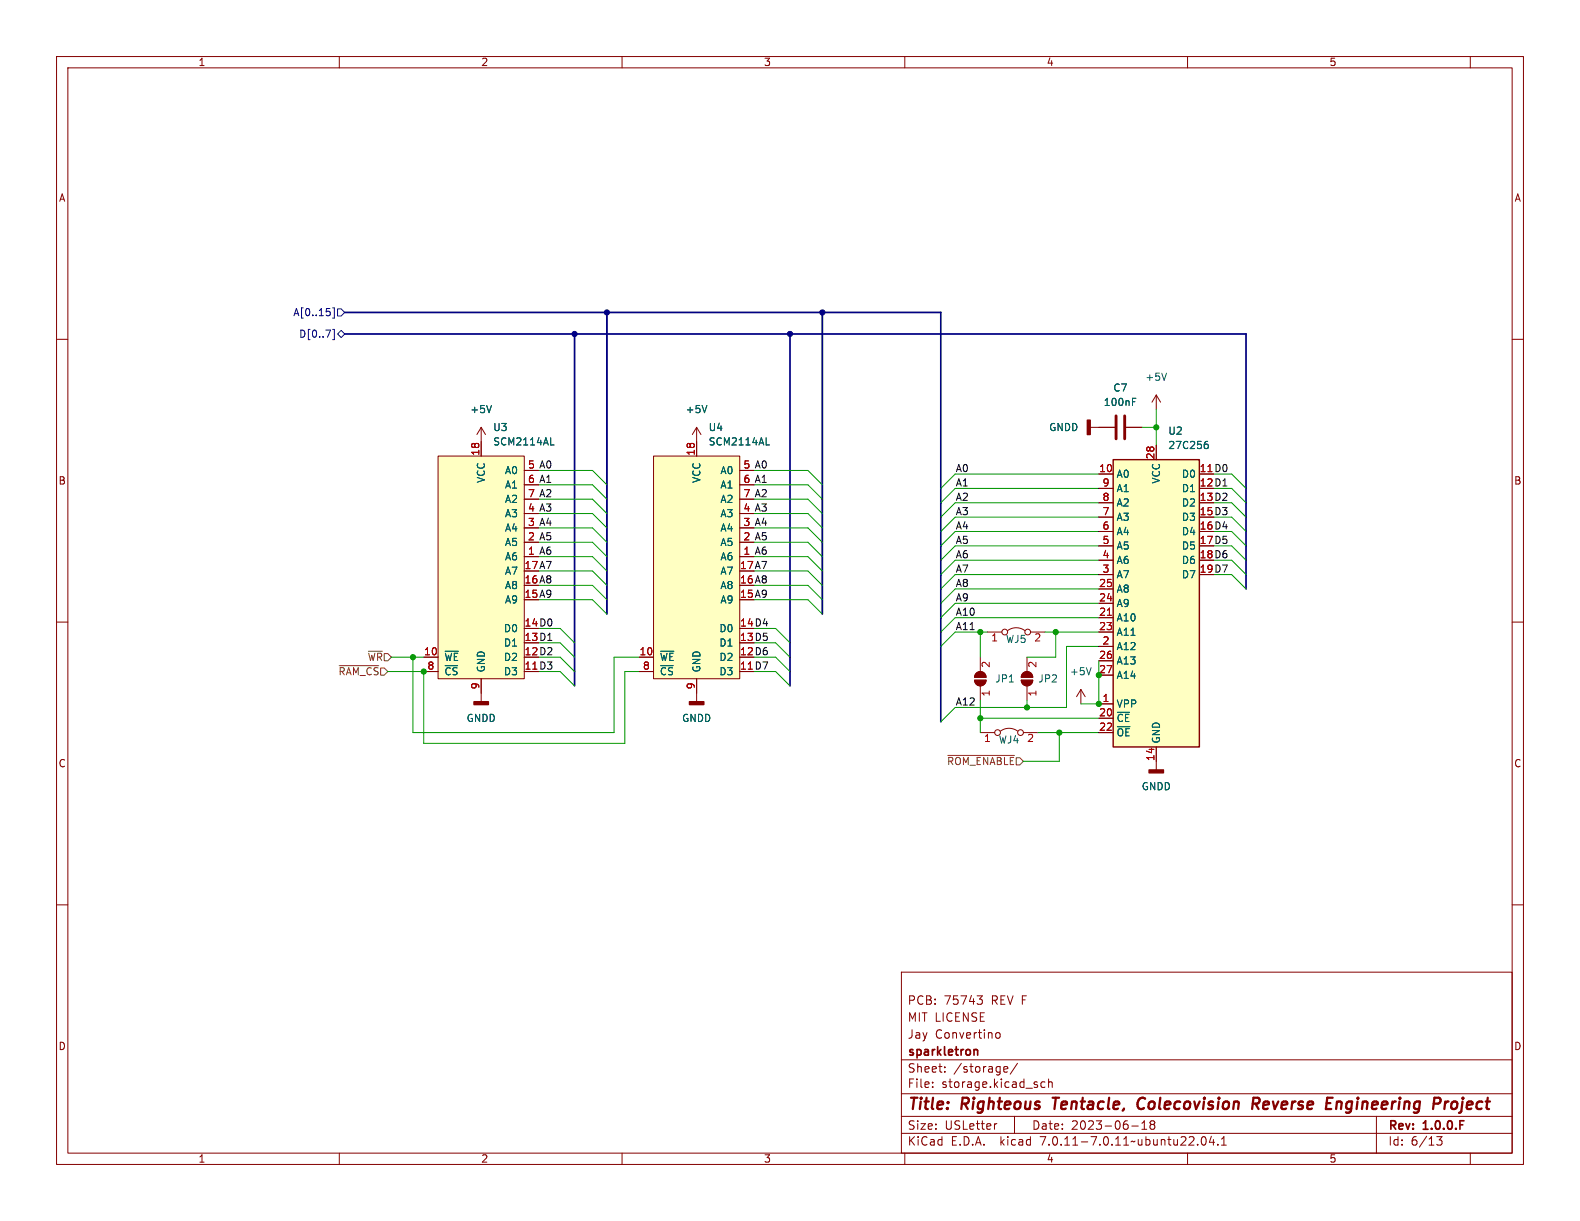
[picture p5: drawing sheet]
<svg xmlns="http://www.w3.org/2000/svg" width="279mm" height="216mm" viewBox="0 0 279 216" stroke-linecap="round" stroke-linejoin="round" font-family="sans-serif">
<g fill="none" stroke="#840000" stroke-width=".18">
<path d="M10 10h259.4v195.9h-259.4zM12 12h255.4v191.9h-255.4zM60 10v2M110 10v2M160 10v2M210 10v2M260 10v2M10 60h2M267.4 60h2M85.1 75.6l-.8 1.2M85.1 75.6v5M85.1 75.6l.8 1.2"/>
<path d="M123.2 75.6v5M123.2 75.6l-.8 1.2M123.2 75.6l.8 1.2M192.8 75.6h4.3M199.1 75.6h2.8M204.5 69.9v2.5M204.5 78.7v2.6M204.5 69.9l-.8 1.2M204.5 69.9l.7 1.2M77.5 80.6h15.2v39.4h-15.2zM92.7 98.4h2.5M92.7 93.3h2.5"/>
<path d="M92.7 83.2h2.5M92.7 85.7h2.5M92.7 88.3h2.5M115.6 80.6h15.2v39.4h-15.2zM130.8 98.4h2.5M130.8 93.3h2.5M130.8 83.2h2.5M130.8 85.7h2.5M130.8 88.3h2.5M194.3 83.8h2.5M194.3 99.1h2.5M194.3 96.5h2.5"/>
<path d="M194.3 94h2.5M194.3 91.4h2.5M194.3 88.9h2.5M194.3 86.4h2.5M10 110h2M74.9 116.2h2.6M74.9 118.7h2.6M113 116.2h2.6M113 118.7h2.6M172.6 119a1.02 1.02 0 0 1 1.1-.2 1.02 1.02 0 0 1 .7 1h-2.1zM173.4 116.2v2.5M174.6 111.8h2.6"/>
<path d="M178.2 111.5a2.54 2.54 0 0 1 3 0M180.9 119a1.02 1.02 0 0 1 1.1-.2 1.02 1.02 0 0 1 .6 1h-2zM181.6 116.2v2.5M182.2 111.8h2.6M194.3 111.8h2.5M194.3 114.3h2.5M194.3 109.2h2.5M194.3 106.7h2.5M194.3 104.1h2.5M194.3 116.8h2.5M194.3 119.4h2.5M194.3 101.6h2.5"/>
<path d="M267.4 110h2M85.1 120v4.1M123.2 120v4.1M172.3 120.3h2.1a1.02 1.02 0 0 1-1 1 1.02 1.02 0 0 1-1.1-1zM173.4 129.5h2.5M173.4 121.3v2.5M176.9 129.3a2.54 2.54 0 0 1 3.1 0M180.6 120.3h2a1.02 1.02 0 0 1-1 1 1.02 1.02 0 0 1-1-1zM181 129.5h2.5M181.6 121.3v2.5M191.1 121.9l-.7 1.3M191.1 121.9v2.6"/>
<path d="M191.1 121.9l.8 1.3M194.3 129.5h2.5M194.3 124.5h2.5M194.3 127h2.5M204.5 132.1v4M10 160h2M267.4 160h2M159.4 171.9h108v32h-108zM172.8 176.1h.9l-.5 .6 .4 .1 .1 .5-.3 .3h-.4M159.4 197.4h108M159.4 193.4h108M159.4 187.4h108"/>
<path d="M164.9 192.1v.2M164.9 191.4v.1M167.1 189.4v.2M167.1 188.7v.1M176.1 182.9l.3-.3 .3 .1 .2 .2v.4l-.2 .2-.3 .1-.3-.3M176.3 198.7l-.3 .1M177.5 189.4l.2 .2 .4-.1M177.5 188.8l.2-.2h.3l.2 .2v.1l-.7 .2M179.4 197.4v3M179.9 188l-1.3 1.9M184.8 191.4l-.4-.1-.3 .3v.4l.1 .2h.6M185.4 191.4l.2-.1 .4 .1 .1 .9"/>
<path d="M185.4 190.8v1.5M200.1 199.1h1.2M201.9 199.7h.9M201.9 198.6l.5-.4v1.5M203.6 198.8l-.2 .3v.3l.2 .3 .5-.1 .1-.2-.1-.4-.2-.2M203.6 198.8l-.2-.3 .2-.3 .5 .1 .1 .2-.3 .3M203.6 198.8h.3M243.4 197.4v6.5M60 203.9v2M110 203.9v2M159.4 200.4h108M160 203.9v2"/>
<path d="M210 203.9v2M211.8 202.3v.2M212.6 201.1l.2-.1a.81 .81 0 0 1 .6 .6 .81 .81 0 0 1-.3 .8l-.2 .1a.81 .81 0 0 1-.3-1.4zM214.2 200.9l-.3 1.1h.9M214.6 201.5v1M215.4 202.3v.2M216 202.5h.9M216 201.4l.4-.4v1.5M254.1 201h.9l-.5 .6 .4 .1v.6l-.2 .2-.6-.1M260 203.9v2"/>
<circle cx="177.7" cy="111.8" r=".51"/>
<circle cx="181.7" cy="111.8" r=".51"/>
<circle cx="176.4" cy="129.5" r=".51"/>
<circle cx="180.5" cy="129.5" r=".51"/>
</g>
<path d="M186.1 194.1h1.2M186.7 194.1l-.2 2M202.1 194.1a1.13 1.13 0 0 0-.9 .7 1.13 1.13 0 0 0 .2 1.2l.3 .1 .5-.1M221.5 195.2h.8a.55 .55 0 0 0 .4-.5 .55 .55 0 0 0-.3-.6h-.7l-.3 2M222 195.2l.6 .9M236.4 194.8l-.1 1.3M237 194.8l-.6 .2M255.6 194.8l-.2 1.3M256.2 194.8l-.4 .1-.3 .3M256.8 195l-.2 .7 .2 .3" fill="none" stroke="#840000" stroke-width=".4"/>
<path d="M172.3 185.6h.5l.1 1" fill="none" stroke="#840000" stroke-width=".3"/>
<path d="M86.9 71.7l-.4 1.3M97.4 78.7h.6M125 71.7l-.4 1.3M135.5 78.7h.6M200.3 71h.4M200.3 70.4h.6M206.3 66l-.4 1.3M213.2 78.5l.4 .1 .1 .2-.1 .4-.4 .1M213.6 78l-.4 .1M78.7 115.2h2.4M116.8 115.2h2.4M192.9 118.1l-.4 1.2" fill="none" stroke="#006464" stroke-width=".18"/>
<g fill="#ffffc2" stroke="#ffffc2" stroke-width=".18">
<path d="M196.8 81.3h15.3v50.8h-15.3z"/>
<path d="M77.5 80.6h15.2v39.4h-15.2z"/>
<path d="M115.6 80.6h15.2v39.4h-15.2z"/>
</g>
<path d="M196.8 81.3h15.3v50.8h-15.3z" fill="none" stroke="#840000" stroke-width=".25"/>
<path d="M195.8 108.8h.7" fill="none" stroke="#a90000" stroke-width=".18"/>
<g fill="#840000" stroke="#840000" stroke-width=".25">
<path d="M83.8 124.1h2.6v.5h-2.6z"/>
<path d="M121.9 124.1h2.6v.5h-2.6z"/>
<path d="M192.3 74.3h.5v2.5h-.5z"/>
<path d="M203.2 136.1h2.5v.6h-2.5z"/>
</g>
<g fill="#840000" stroke="#840000" stroke-width=".18">
<path d="M180.6 120.3h2a1.02 1.02 0 0 1-1 1 1.02 1.02 0 0 1-1-1z"/>
<path d="M180.9 119a1.02 1.02 0 0 1 1.1-.2 1.02 1.02 0 0 1 .6 1h-2z"/>
<path d="M172.3 120.3h2.1a1.02 1.02 0 0 1-1 1 1.02 1.02 0 0 1-1.1-1z"/>
<path d="M172.6 119a1.02 1.02 0 0 1 1.1-.2 1.02 1.02 0 0 1 .7 1h-2.1z"/>
</g>
<path d="M197.4 73.5v4.1M198.9 73.5v4.1" fill="none" stroke="#840000" stroke-width=".51"/>
<path d="M60 117.7h7M65.1 115.2h2.5M167.6 133.6h11.8" fill="none" stroke="#725600" stroke-width=".18"/>
<path d="M58.3 55.2v.5M58.8 54.4h.3v1.8h-.3M58.8 58.2h.3v1.9h-.3M59.7 54.6h.6l.7 .6-.7 .7h-.6zM59.7 59.1l.6-.7 .7 .7-.7 .6z" fill="none" stroke="#000084" stroke-width=".18"/>
<path d="M61 59.1h159.3v45M61 55.2h105.4v72.4M101.6 59.1v62.2M107.3 55.2v53.4M139.7 59.1v62.2M145.4 55.2v53.4" fill="none" stroke="#000084" stroke-width=".3"/>
<g fill="none" stroke="#009600" stroke-width=".18">
<path d="M201.9 75.6h2.6M204.5 72.4v6.3M95.2 98.4h9.6l2.5 2.6M95.2 95.9h9.6l2.5 2.5M95.2 90.8h9.6l2.5 2.5M95.2 83.2h9.6l2.5 2.5M95.2 93.3h9.6l2.5 2.6M95.2 88.3h9.6l2.5 2.5M95.2 85.7h9.6l2.5 2.6M133.3 98.4h9.6l2.5 2.6M133.3 95.9h9.6l2.5 2.5M133.3 90.8h9.6l2.5 2.5"/>
<path d="M133.3 83.2h9.6l2.5 2.5M133.3 93.3h9.6l2.5 2.6M133.3 88.3h9.6l2.5 2.5M133.3 85.7h9.6l2.5 2.6M194.3 91.4h-25.4l-2.5 2.6M194.3 96.5h-25.4l-2.5 2.6M194.3 94h-25.4l-2.5 2.5M194.3 86.4h-25.4l-2.5 2.5M194.3 83.8h-25.4l-2.5 2.6M194.3 88.9h-25.4l-2.5 2.5M194.3 99.1h-25.4l-2.5 2.5M214.6 91.4h3.2l2.5 2.6"/>
<path d="M214.6 96.5h3.2l2.5 2.6M214.6 94h3.2l2.5 2.5M214.6 86.4h3.2l2.5 2.5M214.6 83.8h3.2l2.5 2.6M214.6 88.9h3.2l2.5 2.5M214.6 99.1h3.2l2.5 2.5M68.6 118.7h6.3v12.7h35.6v-12.7h2.5M69.2 116.2h5.7M73 116.2v13.3h35.6v-13.3h4.4M95.2 103.5h9.6l2.5 2.5M95.2 101h9.6l2.5 2.5M95.2 111.1h3.9l2.5 2.6"/>
<path d="M95.2 113.7h3.9l2.5 2.5M95.2 116.2h3.9l2.5 2.5M95.2 118.7h3.9l2.5 2.6M95.2 106h9.6l2.5 2.6M133.3 103.5h9.6l2.5 2.5M133.3 101h9.6l2.5 2.5M133.3 111.1h3.9l2.5 2.6M133.3 113.7h3.9l2.5 2.5M133.3 116.2h3.9l2.5 2.5M133.3 118.7h3.9l2.5 2.6M133.3 106h9.6l2.5 2.6M173.4 111.8v4.4"/>
<path d="M174.6 111.8h-5.7l-2.5 2.5M184.8 111.8h9.5M186.7 111.8v4.4h-5.1M194.3 116.8v7.7h-3.2M194.3 114.3h-5.7v10.8h-19.7l-2.5 2.5M194.3 106.7h-25.4l-2.5 2.5M194.3 109.2h-25.4l-2.5 2.6M194.3 104.1h-25.4l-2.5 2.6M194.3 101.6h-25.4l-2.5 2.5M214.6 101.6h3.2l2.5 2.5M173.4 127h20.9M173.4 123.8v5.7"/>
<path d="M181.6 123.8v1.3M183.5 129.5h10.8M187.3 129.5v5.1h-6.3"/>
</g>
<g fill="#009600" stroke="#009600" stroke-width=".18">
<circle cx="187.3" cy="129.5" r=".46"/>
<circle cx="194.3" cy="124.5" r=".46"/>
<circle cx="181.6" cy="125.1" r=".46"/>
<circle cx="173.4" cy="127" r=".46"/>
<circle cx="173.4" cy="111.8" r=".46"/>
<circle cx="74.9" cy="118.7" r=".46"/>
<circle cx="73" cy="116.2" r=".46"/>
<circle cx="204.5" cy="75.6" r=".46"/>
<circle cx="186.7" cy="111.8" r=".46"/>
<circle cx="194.3" cy="119.4" r=".46"/>
</g>
<g fill="#000084" stroke="#000084" stroke-width=".18">
<circle cx="107.3" cy="55.2" r=".46"/>
<circle cx="101.6" cy="59.1" r=".46"/>
<circle cx="139.7" cy="59.1" r=".46"/>
<circle cx="145.4" cy="55.2" r=".46"/>
</g>
<g font-size="2.8" fill="#840000">
<text x="160.4" y="196.8">Title:</text>
<text x="170.1" y="196.8">Righteous</text>
<text x="187" y="196.8">Tentacle,</text>
<text x="202.8" y="196.8">Colecovision</text>
<text x="223.9" y="196.8">Reverse</text>
<text x="237.7" y="196.8">Engineering</text>
<text x="257.5" y="196.8">Project</text>
</g>
<g font-size="2.1" fill="#840000">
<text x="160.4" y="177.9">PCB:</text>
<text x="166.9" y="177.9">75743</text>
<text x="175.4" y="177.9">REV F</text>
<text x="160.4" y="183.9">Jay</text>
<text x="160.4" y="180.9">MIT LICENSE</text>
<text x="165.3" y="183.9">Convertino</text>
<text x="160.4" y="189.9">Sheet:</text>
<text x="160.4" y="187.1">sparkletron</text>
<text x="168.6" y="189.9">/storage/</text>
<text x="160.4" y="192.6">File:</text>
<text x="166.5" y="192.6">storage.kicad_sch</text>
<text x="160.4" y="202.8">KiCad</text>
<text x="160.4" y="200">Size:</text>
<text x="167.1" y="200">USLetter</text>
<text x="168.1" y="202.8">E.D.A.</text>
<text x="177" y="202.8">kicad</text>
<text x="182.4" y="200">Date:</text>
<text x="184.2" y="202.8">7.0.11-7.0.11~ubuntu22.04.1</text>
<text x="189.4" y="200">2023-06-18</text>
<text x="245.4" y="200.2">Rev:</text>
<text x="245.4" y="202.8">Id:</text>
<text x="249.5" y="202.8">6/13</text>
<text x="251.8" y="200.2">1.0.0.F</text>
</g>
<g font-size="1.8" fill="#840000">
<text x="35" y="11.9">1</text>
<text x="85" y="11.9">2</text>
<text x="135" y="11.9">3</text>
<text x="185" y="11.9">4</text>
<text x="235" y="11.9">5</text>
<text x="10.3" y="35.9">A</text>
<text x="267.7" y="35.9">A</text>
<text x="10.3" y="85.9">B</text>
<text x="212" y="86.1">12 D1</text>
<text x="212" y="88.6">13 D2</text>
<text x="267.7" y="85.9">B</text>
<text x="93.3" y="95.6">2 A5</text>
<text x="93.3" y="90.6">4 A3</text>
<text x="131.4" y="95.6">2 A5</text>
<text x="131.4" y="90.6">4 A3</text>
<text x="212" y="91.2">15 D3</text>
<text x="212" y="93.7">16 D4</text>
<text x="92.7" y="100.7">17 A7</text>
<text x="130.8" y="100.7">17 A7</text>
<text x="212" y="96.3">17 D5</text>
<text x="212" y="98.8">18 D6</text>
<text x="212" y="101.3">19 D7</text>
<text x="92.7" y="105.8">15 A9</text>
<text x="92.7" y="103.3">16 A8</text>
<text x="130.8" y="105.8">15 A9</text>
<text x="130.8" y="103.3">16 A8</text>
<text x="92.7" y="113.4">13 D1</text>
<text x="92.7" y="110.9">14 D0</text>
<text x="130.8" y="113.4">13 D5</text>
<text x="130.8" y="110.9">14 D4</text>
<text x="92.7" y="116">12 D2</text>
<text x="130.8" y="116">12 D6</text>
<text x="10.3" y="135.9">C</text>
<text x="267.7" y="135.9">C</text>
<text x="10.3" y="185.9">D</text>
<text x="267.7" y="185.9">D</text>
<text x="35" y="205.8">1</text>
<text x="85" y="205.8">2</text>
<text x="135" y="205.8">3</text>
<text x="185" y="205.8">4</text>
<text x="235" y="205.8">5</text>
</g>
<g font-size="1.8" fill="#000084">
<text x="51.8" y="56.1">A[0..15]</text>
<text x="52.8" y="59.9">D[0..7]</text>
</g>
<g font-size="1.8" fill="#006464">
<text x="195.1" y="72">100nF</text>
<text x="196.8" y="69.4">C7</text>
<text x="202.4" y="67.5">+5V</text>
<text x="83.1" y="73.3">+5V</text>
<text x="87.1" y="76.4">U3</text>
<text x="121.2" y="73.3">+5V</text>
<text x="125.2" y="76.4">U4</text>
<text x="185.4" y="76.4">GNDD</text>
<text x="206.5" y="77.1">U2</text>
<text x="87.1" y="79">SCM2114AL</text>
<text x="125.2" y="79">SCM2114AL</text>
<text x="206.5" y="79.6">27C256</text>
<text x="86" y="85.5" transform="rotate(-90 86 85.5)">VCC</text>
<text x="89.2" y="84">A0</text>
<text x="89.2" y="86.6">A1</text>
<text x="89.2" y="89.1">A2</text>
<text x="124.1" y="85.5" transform="rotate(-90 124.1 85.5)">VCC</text>
<text x="127.3" y="84">A0</text>
<text x="127.3" y="86.6">A1</text>
<text x="127.3" y="89.1">A2</text>
<text x="197.4" y="84.7">A0</text>
<text x="197.4" y="89.8">A2</text>
<text x="197.4" y="87.2">A1</text>
<text x="205.3" y="85.6" transform="rotate(-90 205.3 85.6)">VCC</text>
<text x="208.9" y="84.7">D0</text>
<text x="208.9" y="87.2">D1</text>
<text x="208.9" y="89.8">D2</text>
<text x="89.2" y="94.2">A4</text>
<text x="89.2" y="91.7">A3</text>
<text x="127.3" y="94.2">A4</text>
<text x="127.3" y="91.7">A3</text>
<text x="197.4" y="94.8">A4</text>
<text x="197.4" y="92.3">A3</text>
<text x="208.9" y="92.3">D3</text>
<text x="208.9" y="94.8">D4</text>
<text x="89.2" y="99.3">A6</text>
<text x="89.2" y="101.8">A7</text>
<text x="89.2" y="96.7">A5</text>
<text x="127.3" y="99.3">A6</text>
<text x="127.3" y="101.8">A7</text>
<text x="127.3" y="96.7">A5</text>
<text x="197.4" y="99.9">A6</text>
<text x="197.4" y="97.4">A5</text>
<text x="208.9" y="97.4">D5</text>
<text x="208.9" y="99.9">D6</text>
<text x="89.2" y="106.9">A9</text>
<text x="89.2" y="104.4">A8</text>
<text x="127.3" y="106.9">A9</text>
<text x="127.3" y="104.4">A8</text>
<text x="197.4" y="107.5">A9</text>
<text x="197.4" y="105">A8</text>
<text x="197.4" y="102.5">A7</text>
<text x="208.9" y="102.5">D7</text>
<text x="89" y="112">D0</text>
<text x="127.1" y="112">D0</text>
<text x="177.8" y="113.9">WJ5</text>
<text x="197.4" y="110.1">A10</text>
<text x="197.4" y="112.6">A11</text>
<text x="78.5" y="117.1">~{WE}</text>
<text x="78.5" y="119.6">~{CS}</text>
<text x="86" y="119" transform="rotate(-90 86 119)">GND</text>
<text x="89" y="119.6">D3</text>
<text x="89" y="117.1">D2</text>
<text x="89" y="114.5">D1</text>
<text x="116.6" y="117.1">~{WE}</text>
<text x="116.6" y="119.6">~{CS}</text>
<text x="124.1" y="119" transform="rotate(-90 124.1 119)">GND</text>
<text x="127.1" y="119.6">D3</text>
<text x="127.1" y="117.1">D2</text>
<text x="127.1" y="114.5">D1</text>
<text x="189.1" y="119.6">+5V</text>
<text x="197.4" y="115.2">A12</text>
<text x="197.4" y="117.7">A13</text>
<text x="175.9" y="120.9">JP1</text>
<text x="183.5" y="120.9">JP2</text>
<text x="197.4" y="125.3">VPP</text>
<text x="197.4" y="120.2">A14</text>
<text x="82.4" y="127.9">GNDD</text>
<text x="120.5" y="127.9">GNDD</text>
<text x="176.5" y="131.7">WJ4</text>
<text x="197.4" y="127.9">~{CE}</text>
<text x="197.4" y="130.4">~{OE}</text>
<text x="205.3" y="131.6" transform="rotate(-90 205.3 131.6)">GND</text>
<text x="201.8" y="139.9">GNDD</text>
</g>
<g font-size="1.8" fill="#a90000">
<text x="84.8" y="80.7" transform="rotate(-90 84.8 80.7)">18</text>
<text x="93.3" y="82.9">5</text>
<text x="122.9" y="80.7" transform="rotate(-90 122.9 80.7)">18</text>
<text x="131.4" y="82.9">5</text>
<text x="194.3" y="83.6">10</text>
<text x="204.2" y="81.3" transform="rotate(-90 204.2 81.3)">28</text>
<text x="212" y="83.6">11 D0</text>
<text x="212" y="83.6">11</text>
<text x="93.3" y="85.5">6</text>
<text x="93.3" y="88">7</text>
<text x="131.4" y="85.5">6</text>
<text x="131.4" y="88">7</text>
<text x="194.9" y="88.6">8</text>
<text x="194.9" y="86.1">9</text>
<text x="212" y="86.1">12</text>
<text x="212" y="88.6">13</text>
<text x="93.3" y="95.6">2</text>
<text x="93.3" y="93.1">3</text>
<text x="93.3" y="90.6">4</text>
<text x="131.4" y="95.6">2</text>
<text x="131.4" y="93.1">3</text>
<text x="131.4" y="90.6">4</text>
<text x="194.9" y="93.7">6</text>
<text x="194.9" y="91.2">7</text>
<text x="212" y="91.2">15</text>
<text x="212" y="93.7">16</text>
<text x="92.7" y="100.7">17</text>
<text x="93.3" y="98.2">1</text>
<text x="130.8" y="100.7">17</text>
<text x="131.4" y="98.2">1</text>
<text x="194.9" y="101.3">3</text>
<text x="194.9" y="98.8">4</text>
<text x="194.9" y="96.3">5</text>
<text x="212" y="96.3">17</text>
<text x="212" y="98.8">18</text>
<text x="212" y="101.3">19</text>
<text x="92.7" y="105.8">15</text>
<text x="92.7" y="103.3">16</text>
<text x="130.8" y="105.8">15</text>
<text x="130.8" y="103.3">16</text>
<text x="194.3" y="106.4">24</text>
<text x="194.3" y="103.9">25</text>
<text x="92.7" y="113.4">13</text>
<text x="92.7" y="110.9">14</text>
<text x="130.8" y="113.4">13</text>
<text x="130.8" y="110.9">14</text>
<text x="175.2" y="113.7">1</text>
<text x="182.8" y="113.7">2</text>
<text x="194.3" y="109">21</text>
<text x="194.3" y="111.5">23</text>
<text x="74.9" y="116">10</text>
<text x="75.5" y="118.5">8</text>
<text x="92.7" y="118.5">11 D3</text>
<text x="92.7" y="118.5">11</text>
<text x="92.7" y="116">12</text>
<text x="113" y="116">10</text>
<text x="113.6" y="118.5">8</text>
<text x="130.8" y="118.5">11 D7</text>
<text x="130.8" y="118.5">11</text>
<text x="130.8" y="116">12</text>
<text x="175.3" y="118.2" transform="rotate(-90 175.3 118.2)">2</text>
<text x="183.6" y="118.2" transform="rotate(-90 183.6 118.2)">2</text>
<text x="194.3" y="116.6">26</text>
<text x="194.3" y="119.1">27</text>
<text x="194.9" y="114">2</text>
<text x="84.8" y="122" transform="rotate(-90 84.8 122)">9</text>
<text x="122.9" y="122" transform="rotate(-90 122.9 122)">9</text>
<text x="175.3" y="123.3" transform="rotate(-90 175.3 123.3)">1</text>
<text x="183.6" y="123.3" transform="rotate(-90 183.6 123.3)">1</text>
<text x="194.9" y="124.2">1</text>
<text x="173.9" y="131.5">1</text>
<text x="181.5" y="131.5">2</text>
<text x="194.3" y="126.7">20</text>
<text x="194.3" y="129.3">22</text>
<text x="204.2" y="134.7" transform="rotate(-90 204.2 134.7)">14</text>
</g>
<g font-size="1.8" fill="#0f0f0f">
<text x="93.3" y="82.9">5 A0</text>
<text x="131.4" y="82.9">5 A0</text>
<text x="168.9" y="83.6">A0</text>
<text x="93.3" y="85.5">6 A1</text>
<text x="93.3" y="88">7 A2</text>
<text x="131.4" y="85.5">6 A1</text>
<text x="131.4" y="88">7 A2</text>
<text x="168.9" y="88.6">A2</text>
<text x="168.9" y="86.1">A1</text>
<text x="93.3" y="93.1">3 A4</text>
<text x="131.4" y="93.1">3 A4</text>
<text x="168.9" y="91.2">A3</text>
<text x="168.9" y="93.7">A4</text>
<text x="93.3" y="98.2">1 A6</text>
<text x="131.4" y="98.2">1 A6</text>
<text x="168.9" y="101.3">A7</text>
<text x="168.9" y="96.3">A5</text>
<text x="168.9" y="98.8">A6</text>
<text x="168.9" y="106.4">A9</text>
<text x="168.9" y="103.9">A8</text>
<text x="168.9" y="109">A10</text>
<text x="168.9" y="111.5">A11</text>
<text x="168.9" y="124.8">A12</text>
</g>
<g font-size="1.8" fill="#725600">
<text x="59.7" y="119.6">~{RAM_CS}</text>
<text x="64.9" y="117.1">~{WR}</text>
<text x="167.4" y="135.5">~{ROM_ENABLE}</text>
</g>
</svg>
